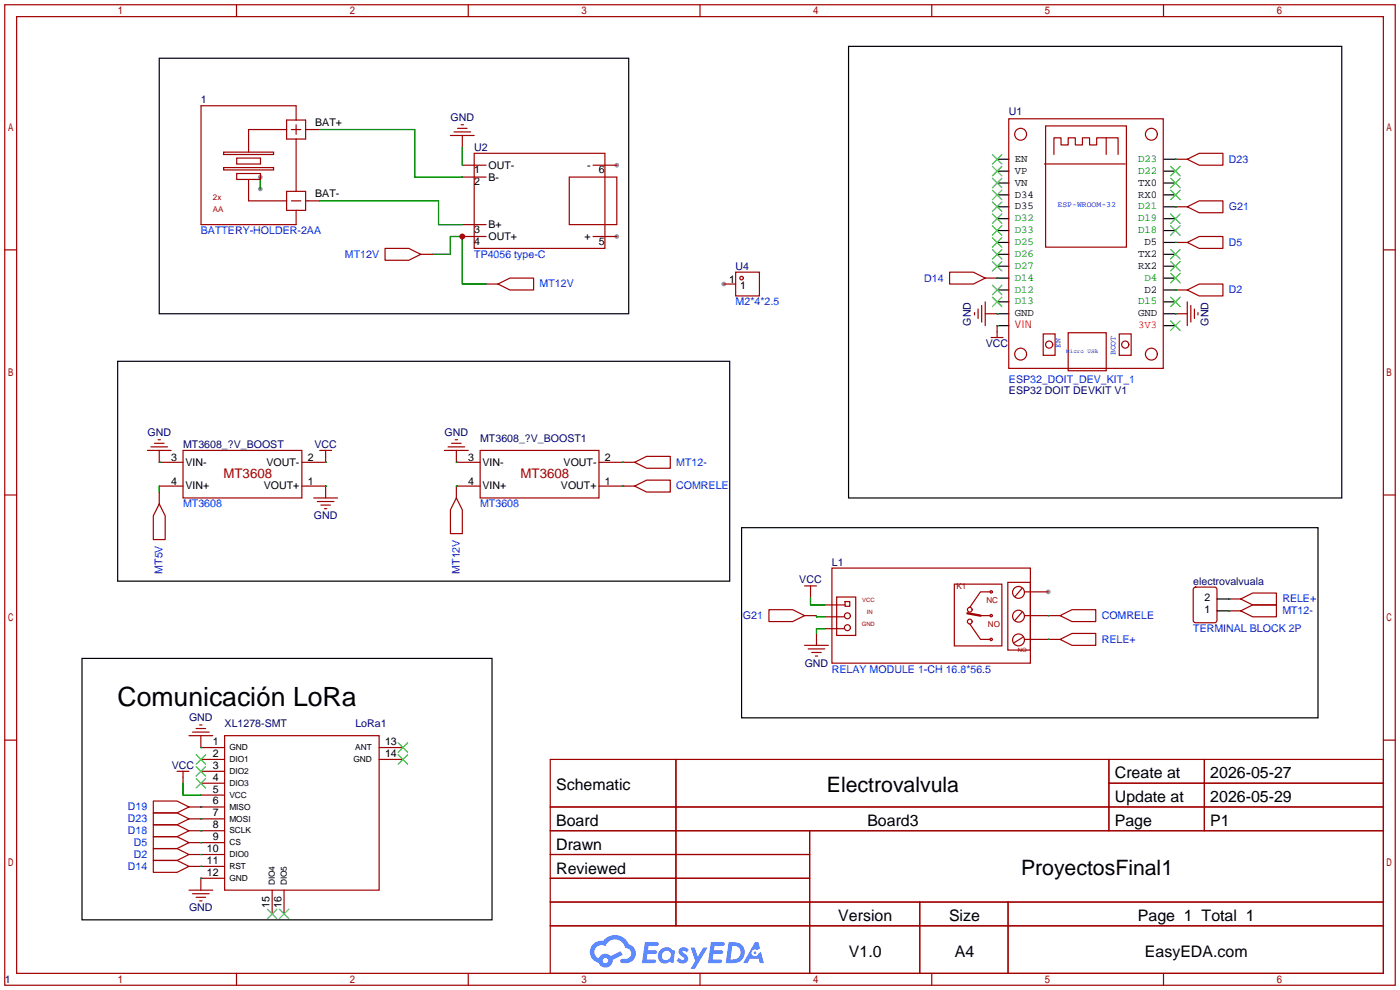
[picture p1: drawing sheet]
<svg xmlns="http://www.w3.org/2000/svg" width="299mm" height="212mm" viewBox="0 0 299 212" stroke-linecap="round" stroke-linejoin="round" font-family="sans-serif">
<g fill="#999">
<circle cx="131.8" cy="50.5" r=".51"/>
<circle cx="131.8" cy="35.3" r=".51"/>
<circle cx="224" cy="126.5" r=".51"/>
<circle cx="154.7" cy="60.7" r=".51"/>
<circle cx="55.6" cy="37.8" r=".51"/>
<circle cx="55.6" cy="40.4" r=".51"/>
</g>
<g fill="none" stroke="#000" stroke-width=".25">
<path d="M34 12.4h100.4v54.7h-100.4zM181.4 9.9h105.4v96.5h-105.4zM213.1 34h2.5M213.1 36.6h2.5M213.1 39.1h2.5M248.7 34h2.5M248.7 36.6h2.5M248.7 39.1h2.5M213.1 41.7h2.5M213.1 44.2h2.5M213.1 46.7h2.5M213.1 49.3h2.5"/>
<path d="M213.1 51.8h2.5M213.1 54.4h2.5M213.1 56.9h2.5M213.1 59.4h2.5M248.7 41.7h2.5M248.7 44.2h2.5M248.7 46.7h2.5M248.7 49.3h2.5M248.7 51.8h2.5M248.7 54.4h2.5M248.7 56.9h2.5M248.7 59.4h2.5"/>
<path d="M213.1 62h2.5M213.1 64.5h2.5M213.1 67.1h2.5M213.1 69.6h2.5M248.7 62h2.5M248.7 64.5h2.5M248.7 67.1h2.5M248.7 69.6h2.5"/>
</g>
<g fill="none" stroke="#3c3" stroke-width=".25">
<path d="M212.1 33l2 2.1M212.1 35.6l2 2M212.1 38.1l2 2M214.1 33l-2 2.1M214.1 35.6l-2 2M214.1 38.1l-2 2M250.2 38.1l2 2M250.2 35.6l2 2M252.2 38.1l-2 2M252.2 35.6l-2 2M212.1 40.6l2 2.1M212.1 43.2l2 2"/>
<path d="M212.1 45.7l2 2.1M212.1 48.3l2 2M212.1 50.8l2 2M212.1 53.3l2 2.1M212.1 55.9l2 2M214.1 40.6l-2 2.1M214.1 43.2l-2 2M214.1 45.7l-2 2.1M214.1 48.3l-2 2M214.1 50.8l-2 2M214.1 53.3l-2 2.1M214.1 55.9l-2 2"/>
<path d="M250.2 58.4l2 2.1M250.2 55.9l2 2M250.2 53.3l2 2.1M250.2 48.3l2 2M250.2 45.7l2 2.1M250.2 40.6l2 2.1M252.2 58.4l-2 2.1M252.2 55.9l-2 2M252.2 53.3l-2 2.1M252.2 48.3l-2 2M252.2 45.7l-2 2.1M252.2 40.6l-2 2.1"/>
<path d="M212.1 61l2 2M212.1 63.5l2 2M214.1 61l-2 2M214.1 63.5l-2 2M250.2 68.6l2 2M250.2 63.5l2 2M252.2 68.6l-2 2M252.2 63.5l-2 2"/>
</g>
<g fill="none" stroke="#a10000" stroke-width=".25">
<path d="M1 1h297.2v209.6h-297.2zM3.6 3.6h292.1v204.4h-292.1zM50.5 1v2.6M100.1 1v2.6M149.6 1v2.6M199.1 1v2.6M248.7 1v2.6M215.6 25.4h33v53.3h-33zM223.2 35h17.3M223.5 26.9h17.2v25.9h-17.2zM225.2 33v-3.5h1.6v1.5h1.5v-1.5h1.5v1.5h1.5v-1.5h1.6v1.5h1.5v-1.5h4.6v3.5M236.4 29.5v3.5"/>
<path d="M251.2 34h2.5M253.7 34l2.6-1.2h5.1v2.5h-5.1zM1 53.4h2.6M202.9 58.2h5.1l2.6 1.2-2.6 1.3h-5.1zM210.6 59.4h2.5M251.2 51.8h2.5M253.7 51.8l2.6-1.3h5.1v2.6h-5.1zM295.7 53.4h2.5M208.3 66.8v.5M209 66v2.1M209.8 65.3v3.5M210.6 67.1h2.5"/>
<path d="M210.6 64.5v5.1M211.8 72.1h2.6M213.1 69.6v2.5M223 71.4h2.5v4.5h-2.5zM228.3 71.1h8.1v8.1h-8.1zM239.2 71.4h2.6v4.5h-2.6zM251.2 67.1h2.5M251.2 62h2.5M253.7 62l2.6-1.3h5.1v2.5h-5.1zM253.7 64.5v5.1M254.5 65.3v3.5M255.3 66v2.1"/>
<path d="M256 66.8v.5M1 105.8h2.6M295.7 105.8h2.5M1 158.2h2.6M295.7 158.2h2.5M117.6 162.3h178.1v45.7h-178.1zM117.6 172.5h178.1M117.6 177.5h178.1M144.5 162.3v35.6M173 177.5v30.5M237 162.3v15.2M237 167.4h58.7"/>
<path d="M257.4 162.3v15.2M117.6 182.6h55.4M117.6 192.8h178.1M117.6 187.7h55.4M117.6 197.9h178.1M196.6 192.8v15.2M215.4 192.8v15.2M50.5 208v2.6M100.1 208v2.6M149.6 208v2.6M199.1 208v2.6M248.7 208v2.6"/>
<circle cx="218.1" cy="28.7" r="1.27"/>
<circle cx="246.1" cy="28.7" r="1.27"/>
<circle cx="218.1" cy="75.7" r="1.27"/>
<circle cx="224.2" cy="73.6" r=".76"/>
<circle cx="240.5" cy="73.6" r=".76"/>
<circle cx="246.1" cy="75.7" r="1.27"/>
</g>
<path d="M55.6 37.8v2.6M251.2 34h.1M213.1 59.4h.1M251.2 51.8h.1M213.1 67.1h.1M213.1 69.6h.1M251.2 67.1h.1M251.2 62h.1" fill="none" stroke="#008700" stroke-width=".25"/>
<g fill="#5487ff">
<path d="M145.3 202.7a1.3 1.3 0 0 1 1.9 .3l-.4 .6a.54 .54 0 0 0-.9-.2l.1 .2a1.34 1.34 0 0 1 .9 1.8 1.47 1.47 0 0 1-2.3-.1l.5-.6 .8 .5a.31 .31 0 0 0 .4-.3 .31 .31 0 0 0-.3-.4 1.12 1.12 0 0 1-.7-1.8z"/>
<path d="M147.6 202.5h.9l.6 2 1.2-2h.9l-2.7 4.6h-.9l1-1.7z"/>
<path d="M137.8 201.4h1.7a1.31 1.31 0 0 1 1.2 .2 .4 .4 0 0 1-.3 .5l-1.8 .1-.1 .9h1.6a.4 .4 0 0 1 .4 .4 .4 .4 0 0 1-.5 .4h-1.6l-.2 1.2h1.4a.46 .46 0 0 1 .5 0 .46 .46 0 0 1 .1 .5l-.4 .2h-2.6z"/>
<path d="M151.9 201.4h1.7a1.32 1.32 0 0 1 1.2 .2 .39 .39 0 0 1-.3 .5l-1.8 .1-.1 .9h1.6a.4 .4 0 0 1 .4 .4 .4 .4 0 0 1-.4 .4h-1.7l-.2 1.2h1.4a.46 .46 0 0 1 .5 0 .46 .46 0 0 1 .1 .5l-.4 .2h-2.6z"/>
<path d="M161.3 201.4h.8l.3 1.3-.6 .4a.75 .75 0 0 0-1.1 .3 .75 .75 0 0 0 .5 1 .75 .75 0 0 0 .9-.7l.5-.2 .6 2.3h-.8l-.3-.9h-1.8l-.5 .9h-1z"/>
<path d="M155.7 201.4l-.6 4.4h1.5a2.27 2.27 0 0 0 2.6-2.2 2.27 2.27 0 0 0-2.7-2.2zM156.5 202.1a1.5 1.5 0 0 1 1.8 1.6 1.5 1.5 0 0 1-1.9 1.4h-.3z"/>
<path d="M141.2 203a1.6 1.6 0 0 0-.3 2.3 1.6 1.6 0 0 0 2.3 .2l.7 .3 .3-2.4-.1-.3-.5-.1a1.58 1.58 0 0 0-2.4 0zM141.8 203.5a.98 .98 0 0 1 1.6 .4 .98 .98 0 0 1-1.1 1.3 .94 .94 0 0 1-.9-.7 .94 .94 0 0 1 .4-1z"/>
<path d="M126.8 201.8a2.37 2.37 0 0 0 1.1 4 1.54 1.54 0 0 0 1.8 1 1.54 1.54 0 0 0 1.2-1.6l2.2-1.1-.5-.8-2 1a1.57 1.57 0 0 0-2.7 .5 1.5 1.5 0 0 1-.7-2.1 1.5 1.5 0 0 1 2.2-.5 2.23 2.23 0 0 1 2.3-1.4 2.23 2.23 0 0 1 2 1.8 1.16 1.16 0 0 1 1.2 1.1 1.16 1.16 0 0 1-1.1 1.2h-.7a.47 .47 0 0 0-.5 .4 .47 .47 0 0 0 .4 .5 2.17 2.17 0 0 0 2.5-.9 2.17 2.17 0 0 0-.3-2.7l-.8-.4a3.2 3.2 0 0 0-5.5-.7l-1.1 .1zM128.8 205.3a.6 .6 0 0 1 1.2 0 .6 .6 0 0 1-1.2 0z"/>
<circle cx="161.4" cy="203.6" r=".28"/>
</g>
<g fill="none" stroke="#a10000" stroke-width=".25">
<path d="M47.8 35.8h10.7v.5h-10.7zM47.8 32.5h10.7v.5h-10.7zM50.6 37.1h5.1v1.3h-5.1zM50.6 33.8h5.1v1.3h-5.1zM53.1 38.4v4.5h8.2M61.3 27.7h-8.2v4.8M61.3 25.7h4v4h-4zM62.3 27.7h2M63.3 25.7v-3.1h-20.3v25.4h20.3v-3M63.3 26.7v2M63.3 29.7v11.2M65.3 27.7h3"/>
<path d="M96.3 29h5M97 28.2h3.6M97.8 27.4h2M98.6 26.7h.5M98.8 35.3h5.1M98.8 37.8h5.1M98.8 29v2.5M101.3 32.8h28v20.3h-28zM121.7 37.8h10.1v10.2h-10.1zM126.7 35.3h5.1M61.3 40.9h4v4.1h-4zM62.3 42.9h2"/>
<path d="M65.3 42.9h3M82.3 53.1h5.1l2.5 1.3-2.5 1.2h-5.1zM89.9 54.4h2.6M98.8 48h5.1M98.8 50.5h5.1M126.7 50.5h5.1M157.2 58.2h5.1v5h-5.1zM251.2 44.2h2.5M253.7 44.2l2.6-1.3h5.1v2.6h-5.1zM103.9 60.7h2.5M106.4 60.7l2.6-1.3h5v2.6h-5zM154.7 60.7h2.5"/>
<path d="M31.5 96.3h5.1M32.3 95.5h3.5M33 94.7h2.1M33.8 94h.5M34 96.3v2.5h5.1M39.1 96.3h25.4v10.1h-25.4zM68.3 96.3h2.6M69.6 96.3v2.5h-5.1M95 96.3h5.1M95.8 95.5h3.5M96.5 94.7h2.1M97.3 94h.5"/>
<path d="M97.5 96.3v2.5h5.1M102.6 96.3h25.4v10.1h-25.4zM128 98.8h7.6M135.6 98.8l2.6-1.3h5.1v2.6h-5.1zM34 107.7l1.3 2.5v5.1h-2.5v-5.1zM34 103.9h5.1M34 105.2v2.5M64.5 103.9h5.1v2.5M67.1 106.4h5M67.8 107.2h3.6M68.6 107.9h2M69.3 108.7h.5"/>
<path d="M97.5 106.4l1.3 2.6v5h-2.5v-5zM102.6 103.9h-5.1v2.5M128 103.9h7.6M135.6 103.9l2.6-1.3h5.1v2.6h-5.1zM164.3 130.3h5.1l2.6 1.3-2.6 1.2h-5.1zM172 131.6h2.5M172 125.2h2.5M172 137.9h5M172.7 138.7h3.6M173.2 125.2v2.6M173.5 139.4h2M174.5 135.4v2.5"/>
<path d="M176.3 129.3h4.3M176.3 131.8h4M176.3 134.4h4M177.8 121.4h42.4v20.3h-42.4zM178.8 127.6h4.1v8.2h-4.1zM180.6 128.6h1v1h-1zM204 124.8h10.1v13.2h-10.1zM207.3 133.4l2.2 3.3h2.1M209.5 131.6h2.1M211.6 126.5h-2.1l-2.2 3.3M215.4 124.5h4.8v14.4h-4.8zM218.4 125.7l-1.5 1.8"/>
<path d="M218.4 130.8l-1.5 1.8M218.7 136.1l-2 1.3M218.9 131.6h7.7M218.9 136.7h7.7M218.9 126.5h5.1M226.6 136.7l2.5-1.3h5.1v2.5h-5.1zM226.6 131.6l2.5-1.3h5.1v2.5h-5.1zM255.1 125.7l.4-.2h4.1l.4 .2 .1 6.9-.3 .4-4.3 .1-.4-.3zM262.6 128h2.6M262.6 130.6h2.6M265.2 128l2.5-1.3h5.1v2.6h-5.1zM265.2 130.6l2.5-1.3h5.1v2.5h-5.1z"/>
<path d="M40.4 157.2h5.1M41.1 156.5h3.6M41.9 155.7h2M42.7 154.9h.5M42.9 157.2v2.6h5.1M48 157.2h33v33h-33zM81 159.8h5.1M174.2 140.2h.6M32.8 178.8h5l2.6 1.3-2.6 1.3h-5zM32.8 176.3h5l2.6 1.2-2.6 1.3h-5zM32.8 173.7h5l2.6 1.3-2.6 1.3h-5zM32.8 171.2h5l2.6 1.3-2.6 1.2h-5z"/>
<path d="M37.8 164.8h2.6M39.1 164.8v2.6M40.4 172.5h7.6M40.4 175h7.6M40.4 177.5h7.6M42.9 162.3h5.1M42.9 164.8h5.1M42.9 167.4h5.1M42.9 169.9h5.1M81 162.3h5.1M32.8 183.9h5l2.6 1.3-2.6 1.2h-5zM32.8 181.4h5l2.6 1.2-2.6 1.3h-5z"/>
<path d="M40.4 182.6h7.6M40.4 180.1h7.6M40.4 185.2h7.6M40.4 190.2h5.1M41.1 191h3.6M41.9 191.8h2M42.7 192.5h.5M48 187.7h-5.1v2.5M58.2 190.2v5.1M60.7 190.2v5.1"/>
<circle cx="158.5" cy="59.4" r=".38"/>
<circle cx="181.1" cy="131.6" r=".63"/>
<circle cx="181.1" cy="134.2" r=".63"/>
<circle cx="207.3" cy="132.8" r=".51"/>
<circle cx="207.3" cy="130.3" r=".51"/>
<circle cx="211.8" cy="131.6" r=".25"/>
<circle cx="211.8" cy="136.7" r=".25"/>
<circle cx="211.8" cy="126.5" r=".25"/>
<circle cx="217.7" cy="131.7" r="1.27"/>
<circle cx="217.7" cy="136.8" r="1.27"/>
<circle cx="217.7" cy="126.6" r="1.27"/>
</g>
<path d="M206.8 131.1l2.7 .5" fill="none" stroke="#a10000" stroke-width=".51"/>
<path d="M25.1 77.2h130.9v47h-130.9zM158.5 112.8h123.2v40.6h-123.2zM260.1 130.6h2.5M260.1 128h2.5M17.5 140.7h87.7v55.9h-87.7z" fill="none" stroke="#000" stroke-width=".25"/>
<g fill="none" stroke="#008700" stroke-width=".25">
<path d="M68.3 27.7h20.3v10.1h10.2M98.8 31.5v3.8M68.3 42.9h25.4v5.1h5.1M92.5 54.4h3.8v-3.9h2.5v10.2h5.1M251.2 44.2h.1M34 98.8h.1M69.6 98.8h.1M97.5 98.8h.1M133.1 98.8h.1M34 103.9v1.3M69.6 103.9h.1M97.5 103.9h.1"/>
<path d="M133.1 103.9h.1M173.2 127.8v1.5h3.1M174.5 131.6v.2h1.8M176.3 134.4h-1.8v1M224 136.7h.1M224 131.6h.1M262.6 128h.1M262.6 130.6h.1M42.9 159.8h.1M39.1 167.4v2.5h3.8M42.9 177.5h.1M42.9 175h.1"/>
<path d="M42.9 172.5h.1M42.9 187.7h.1M42.9 185.2h.1M42.9 182.6h.1M42.9 180.1h.1"/>
</g>
<g fill="none" stroke="#3c3" stroke-width=".25">
<path d="M85.1 158.8l2 2M87.1 158.8l-2 2M41.9 161.3l2 2M41.9 163.8l2 2.1M41.9 166.4l2 2M43.9 161.3l-2 2M43.9 163.8l-2 2.1M43.9 166.4l-2 2M85.1 161.3l2 2M87.1 161.3l-2 2M57.1 194.3l2.1 2M59.2 194.3l-2.1 2"/>
<path d="M59.7 194.3l2 2M61.7 194.3l-2 2"/>
</g>
<circle cx="98.8" cy="50.5" r=".63" fill="#c00"/>
<text font-size="5.7" x="25.1" y="150.8">Comunicación LoRa</text>
<g font-size="4.5">
<text x="176.7" y="169.2">Electrovalvula</text>
<text x="218.2" y="187">ProyectosFinal1</text>
</g>
<g font-size="3.4">
<text x="238.3" y="166.4">Create at</text>
<text x="258.7" y="166.4">2026-05-27</text>
<text x="118.9" y="168.9">Schematic</text>
<text x="238.3" y="171.4">Update at</text>
<text x="258.7" y="171.4">2026-05-29</text>
<text x="118.9" y="176.5">Board</text>
<text x="185.4" y="176.5">Board3</text>
<text x="238.3" y="176.5">Page</text>
<text x="258.7" y="176.5">P1</text>
<text x="118.9" y="181.6">Drawn</text>
<text x="118.9" y="186.7">Reviewed</text>
<text x="179.2" y="196.8">Version</text>
<text x="202.8" y="196.8">Size</text>
<text x="243.2" y="196.8">Page 1 Total 1</text>
<text x="181.4" y="204.5">V1.0</text>
<text x="204.1" y="204.5">A4</text>
<text x="244.7" y="204.5">EasyEDA.com</text>
</g>
<g font-size="2.8" fill="#a00000">
<text x="47.8" y="102.1">MT3608</text>
<text x="111.3" y="102.1">MT3608</text>
</g>
<g font-size="2.3" fill="#000080">
<text x="42.9" y="22.1">1</text>
<text x="96.3" y="25.9">GND</text>
<text x="215.6" y="24.6">U1</text>
<text x="101.3" y="32.2">U2</text>
<text x="157.2" y="57.6">U4</text>
<text x="207.5" y="69.6" transform="rotate(-90 207.5 69.6)">GND</text>
<text x="258.3" y="69.6" transform="rotate(-90 258.3 69.6)">GND</text>
<text x="210.7" y="74.1">VCC</text>
<text x="215.6" y="84.3">ESP32 DOIT DEVKIT V1</text>
<text x="31.5" y="93.2">GND</text>
<text x="39.1" y="95.7">MT3608_?V_BOOST</text>
<text x="67.2" y="95.7">VCC</text>
<text x="95" y="93.2">GND</text>
<text x="102.6" y="94.5">MT3608_?V_BOOST1</text>
<text x="67.1" y="111">GND</text>
<text x="170.8" y="124.7">VCC</text>
<text x="177.8" y="120.9">L1</text>
<text x="255" y="124.9">electrovalvuala</text>
<text x="172" y="142.5">GND</text>
<text x="40.4" y="154.1">GND</text>
<text x="48" y="155.4">XL1278-SMT</text>
<text x="75.9" y="155.4">LoRa1</text>
<text x="36.7" y="164.3">VCC</text>
<text x="40.4" y="194.8">GND</text>
<text x="1" y="210">1</text>
</g>
<g font-size="2.3">
<text x="67.4" y="27">BAT+</text>
<text x="216.9" y="34.6">EN</text>
<text x="101.4" y="37.1">1</text>
<text x="101.4" y="39.6">2</text>
<text x="104.4" y="36.1">OUT-</text>
<text x="104.4" y="38.6">B-</text>
<text x="125.5" y="36.1">-</text>
<text x="128" y="37.1">6</text>
<text x="216.9" y="37.1">VP</text>
<text x="216.9" y="39.7">VN</text>
<text x="243.3" y="39.7">TX0</text>
<text x="67.4" y="42.2">BAT-</text>
<text x="216.9" y="42.2">D34</text>
<text x="216.9" y="44.7">D35</text>
<text x="243.3" y="42.2">RX0</text>
<text x="101.4" y="49.8">3</text>
<text x="101.4" y="52.3">4</text>
<text x="104.4" y="48.8">B+</text>
<text x="104.4" y="51.3">OUT+</text>
<text x="124.9" y="51.3">+</text>
<text x="128" y="52.3">5</text>
<text x="244.6" y="52.4">D5</text>
<text x="243.3" y="57.4">RX2</text>
<text x="243.3" y="54.9">TX2</text>
<text x="155.8" y="60.4">1</text>
<text x="158.2" y="61.7">1</text>
<text x="244.6" y="62.5">D2</text>
<text x="216.9" y="67.6">GND</text>
<text x="243.3" y="67.6">GND</text>
<text x="36.6" y="98.5">3</text>
<text x="39.6" y="99.5">VIN-</text>
<text x="57" y="99.5">VOUT-</text>
<text x="65.8" y="98.5">2</text>
<text x="100.1" y="98.5">3</text>
<text x="103.1" y="99.5">VIN-</text>
<text x="120.5" y="99.5">VOUT-</text>
<text x="129.3" y="98.5">2</text>
<text x="36.6" y="103.6">4</text>
<text x="39.6" y="104.6">VIN+</text>
<text x="56.4" y="104.6">VOUT+</text>
<text x="65.8" y="103.6">1</text>
<text x="100.1" y="103.6">4</text>
<text x="103.1" y="104.6">VIN+</text>
<text x="119.9" y="104.6">VOUT+</text>
<text x="129.3" y="103.6">1</text>
<text x="257.4" y="131">1</text>
<text x="257.4" y="128.5">2</text>
<text x="45.5" y="159.2">1</text>
<text x="45.5" y="161.8">2</text>
<text x="82.3" y="161.8">14</text>
<text x="82.3" y="159.2">13</text>
<text x="45.5" y="164.3">3</text>
<text x="45.5" y="166.8">4</text>
<text x="45.5" y="169.4">5</text>
<text x="45.5" y="171.9">6</text>
<text x="45.5" y="174.5">7</text>
<text x="45.5" y="177">8</text>
<text x="45.5" y="179.5">9</text>
<text x="44.2" y="182.1">10</text>
<text x="44.2" y="184.6">11</text>
<text x="44.2" y="187.2">12</text>
<text x="57.6" y="194" transform="rotate(-90 57.6 194)">15</text>
<text x="60.2" y="194" transform="rotate(-90 60.2 194)">16</text>
</g>
<g font-size="2.3" fill="#090">
<text x="243.3" y="34.6">D23</text>
<text x="243.3" y="37.1">D22</text>
<text x="216.9" y="47.3">D32</text>
<text x="243.3" y="47.3">D19</text>
<text x="243.3" y="44.7">D21</text>
<text x="216.9" y="49.8">D33</text>
<text x="216.9" y="52.4">D25</text>
<text x="243.3" y="49.8">D18</text>
<text x="216.9" y="54.9">D26</text>
<text x="216.9" y="57.4">D27</text>
<text x="216.9" y="60">D14</text>
<text x="244.6" y="60">D4</text>
<text x="216.9" y="62.5">D12</text>
<text x="216.9" y="65.1">D13</text>
<text x="243.3" y="65.1">D15</text>
</g>
<g font-size="2.3" fill="#00f">
<text x="262.6" y="34.8">D23</text>
<text x="262.6" y="44.9">G21</text>
<text x="42.9" y="50">BATTERY-HOLDER-2AA</text>
<text x="262.6" y="52.5">D5</text>
<text x="73.7" y="55.1">MT12V</text>
<text x="101.3" y="55.1">TP4056 type-C</text>
<text x="115.3" y="61.4">MT12V</text>
<text x="157.2" y="65.2">M2*4*2.5</text>
<text x="197.5" y="60.2">D14</text>
<text x="262.6" y="62.7">D2</text>
<text x="215.6" y="81.8">ESP32_DOIT_DEV_KIT_1</text>
<text x="144.5" y="99.5">MT12-</text>
<text x="144.5" y="104.6">COMRELE</text>
<text x="39.1" y="108.4">MT3608</text>
<text x="102.6" y="108.4">MT3608</text>
<text x="34.8" y="122.6" transform="rotate(-90 34.8 122.6)">MT5V</text>
<text x="98.3" y="122.6" transform="rotate(-90 98.3 122.6)">MT12V</text>
<text x="274.1" y="128.7">RELE+</text>
<text x="274.1" y="131.3">MT12-</text>
<text x="158.8" y="132.3">G21</text>
<text x="235.5" y="137.4">RELE+</text>
<text x="235.5" y="132.3">COMRELE</text>
<text x="255" y="135.1">TERMINAL BLOCK 2P</text>
<text x="177.8" y="143.7">RELAY MODULE 1-CH 16.8*56.5</text>
<text x="27.3" y="173.2">D19</text>
<text x="27.3" y="178.3">D18</text>
<text x="27.3" y="175.7">D23</text>
<text x="27.3" y="185.9">D14</text>
<text x="28.6" y="183.4">D2</text>
<text x="28.6" y="180.8">D5</text>
</g>
<g font-size="2.3" fill="#f00">
<text x="216.9" y="70.1">VIN</text>
<text x="243.3" y="70.1">3V3</text>
</g>
<g font-size="1.8">
<text x="49" y="160.3">GND</text>
<text x="75.9" y="160.3">ANT</text>
<text x="49" y="162.9">DIO1</text>
<text x="49" y="165.4">DIO2</text>
<text x="49" y="168">DIO3</text>
<text x="75.5" y="162.9">GND</text>
<text x="49" y="170.5">VCC</text>
<text x="49" y="173">MISO</text>
<text x="49" y="175.6">MOSI</text>
<text x="49" y="178.1">SCLK</text>
<text x="49" y="183.2">DIO0</text>
<text x="49" y="180.7">CS</text>
<text x="49" y="185.7">RST</text>
<text x="49" y="188.3">GND</text>
<text x="58.7" y="189.2" transform="rotate(-90 58.7 189.2)">DIO4</text>
<text x="61.3" y="189.2" transform="rotate(-90 61.3 189.2)">DIO5</text>
</g>
<g font-size="1.7" fill="#a00000">
<text x="45.5" y="42.8">2x</text>
<text x="45.5" y="45.3">AA</text>
<text x="204.4" y="125.9">K1</text>
<text x="210.8" y="128.9">NC</text>
<text x="211.1" y="134">NO</text>
</g>
<g font-size="1.7" fill="#00f">
<text x="226" y="44.2">ESP-WROOM-32</text>
<text x="226.7" y="74.4" transform="rotate(-90 226.7 74.4)">EN</text>
<text x="238.4" y="75.9" transform="rotate(-90 238.4 75.9)">BOOT</text>
</g>
<text font-size="1.3" fill="#00f" x="227.9" y="75.5">Micro USB</text>
<g font-size="1.3" fill="#a00000">
<text x="184.3" y="128.6">VCC</text>
<text x="185.3" y="131.2">IN</text>
<text x="184.2" y="133.7">GND</text>
<text x="217.6" y="139.4">NO</text>
</g>
</svg>
